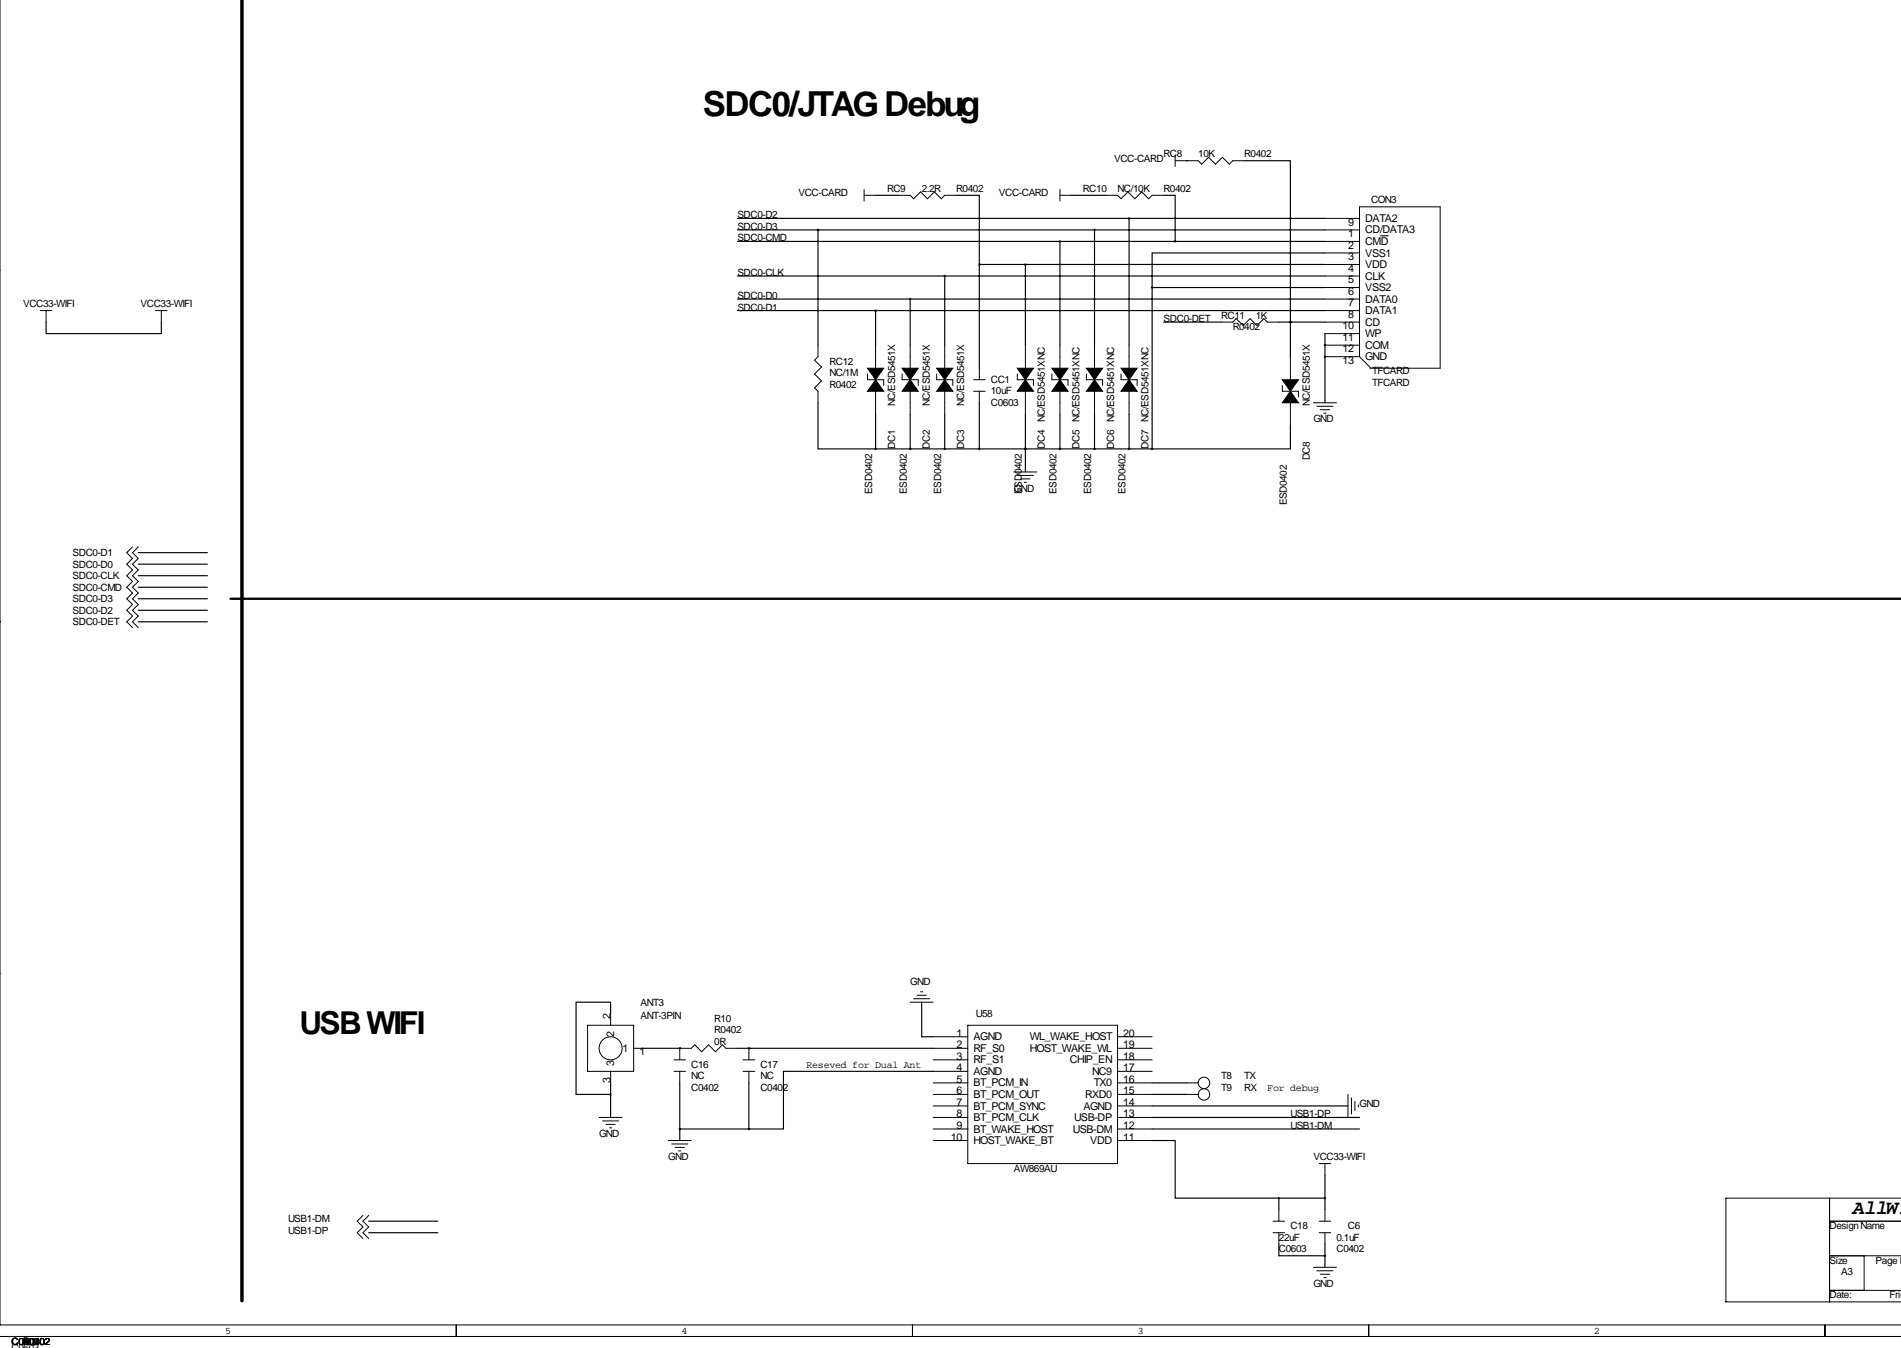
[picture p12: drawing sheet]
<svg xmlns="http://www.w3.org/2000/svg" width="419mm" height="297mm" viewBox="0 0 419 297" stroke-linecap="round" stroke-linejoin="round" font-family="sans-serif">
<path d="M53.3 -.1v286.7" fill="none" stroke="#000" stroke-width=".76"/>
<path d="M50.8 131.9h368.3" fill="none" stroke="#000" stroke-width=".51"/>
<g fill="none" stroke="#000" stroke-width=".22">
<path d="M0 -.1v292.1h419.1M259.1 35.4h5.1l.7 .8 1.5-1.5 1.6 1.5 1.5-1.5 1.5 1.5 .8-.8h2.5M259.1 34.1v2.6M-.1 59.5h.1M190.5 43h2.5M190.5 41.8v2.5M198.1 43h2.6l.7 .8 1.5-1.5 1.6 1.5 1.5-1.5 1.5 1.5 .8-.8h2.5M233.7 43h2.5M233.7 41.8v2.5M243.8 43h2.6l.7 .8 1.6-1.5 1.5 1.5 1.5-1.5 1.5 1.5 .8-.8h2.5M292.1 55.7h7.6M292.1 58.3h7.6"/>
<path d="M292.1 53.2h7.6M292.1 50.7h7.6M292.1 48.1h7.6M8.9 68.4h2.5M10.2 68.4v2.6M34.3 68.4h2.5M35.6 68.4v2.6M180.3 76.1v2.5l-.7 .8 1.5 1.5-1.5 1.5 1.5 1.5-1.5 1.6 .7 .7v2.6M193 76.1v5M200.7 76.1v5M208.3 76.1v5M226.1 76.1v5"/>
<path d="M233.7 76.1v5M241.3 76.1v5M248.9 76.1v5M269.2 71h2.6l.7-.8 1.6 1.5 1.5-1.5 1.5 1.5 1.5-1.5 .8 .8h2.5M284.5 78.6v5.1M292.1 71h7.6M292.1 60.8h7.6M292.1 63.4h7.6M292.1 65.9h7.6M292.1 68.4h7.6M292.1 73.5h7.6M292.1 76.1h7.6"/>
<path d="M292.1 78.6h7.6M299.7 78.6v-33h17.8v35.5h-15.5M299.7 78.6l2.6 2.5M191.3 82.4v1.3h3.5v1.2M193 86.2v5.1M198.9 82.4v1.3h3.5v1.2M200.7 86.2v5.1M206.5 82.4v1.3h3.6v1.2M208.3 86.2v5.1M214.6 83.7h2.6M214.6 86.2h2.6M215.9 81.1v2.6"/>
<path d="M215.9 86.2v2.6M224.3 82.4v1.3h3.5v1.2M226.1 86.2v5.1M231.9 82.4v1.3h3.6v1.2M233.7 86.2v5.1M239.5 82.4v1.3h3.6v1.2M241.3 86.2v5.1M247.1 82.4v1.3h3.6v1.2M248.9 86.2v5.1M282.7 84.9v1.3h3.6v1.3M284.5 88.8v5M289.6 88.8h5"/>
<path d="M290.3 89.5h3.6M291.1 90.3h2M291.8 91h.6M223.5 104h5.1M224.3 104.8h3.5M225 105.5h2.1M225.8 106.3h.5M-.1 137h.1M29.2 120.5l-1.3 1.3 1.3 1.2-1.3 1.3 1.3 1.3-1.3 1.3 1.3 1.2-1.3 1.3 1.3 1.3-1.3 1.2 1.3 1.3-1.3 1.3 1.3 1.2-1.3 1.3 1.3 1.3M30.5 120.5l-1.3 1.3 1.3 1.2-1.3 1.3 1.3 1.3-1.3 1.3 1.3 1.2-1.3 1.3 1.3 1.3-1.3 1.2 1.3 1.3-1.3 1.3 1.3 1.2-1.3 1.3 1.3 1.3M-.1 214.5h.1M202.2 219.3h2"/>
<path d="M202.9 218.6h.6M129.5 225.9h10.2v10.2h-10.2zM134.6 223.4v2.5M134.6 236.1v2.5M139.7 231h2.5M148.6 236.1h2.5M148.6 233.5h2.5M149.9 236.1v2.5M162.6 231h-2.6l-.7-.8-1.6 1.6-1.5-1.6-1.5 1.6-1.5-1.6-.8 .8h-2.5v2.5M163.8 236.1h2.6M163.8 233.5h2.6M165.1 231v2.5"/>
<path d="M165.1 236.1v2.5M200.7 220.8h5M201.4 220.1h3.6M205.7 236.1h7.7M205.7 233.5h7.7M205.7 238.6h7.7M205.7 231h7.7M205.7 228.5h7.7M213.4 225.9h33v30.5h-33zM246.4 236.1h7.6M246.4 233.5h7.6M246.4 238.6h7.6"/>
<path d="M246.4 231h7.6M246.4 228.5h7.6M261.6 238.6h2.6M132.1 246.2h5.1M132.8 247h3.6M133.6 247.8h2M134.4 248.5h.5M147.3 251.3h5.1M148.1 252.1h3.5M148.8 252.8h2.1M149.6 253.6h.5M205.7 241.2h7.7"/>
<path d="M205.7 243.7h7.7M205.7 246.2h7.7M205.7 248.8h7.7M205.7 251.3h7.7M246.4 241.2h7.6M246.4 243.7h7.6M246.4 246.2h7.6M246.4 248.8h7.6M246.4 251.3h7.6M261.6 241.2h2.6M290.8 256.4h2.6M292.1 256.4v2.5"/>
<path d="M297.2 241.2v5M297.9 241.9v3.6M298.7 242.7v2M299.5 243.4v.6M80 267.8l-1.3 1.3 1.3 1.3-1.3 1.2 1.3 1.3M81.3 267.8l-1.3 1.3 1.3 1.3-1.3 1.2 1.3 1.3M280.7 269.1h2.5M280.7 271.6h2.5M281.9 266.6v2.5M281.9 271.6v2.6M289.6 279.3h5M290.8 269.1h2.6"/>
<path d="M290.8 271.6h2.6M292.1 266.6v2.5M292.1 271.6v2.6M403.4 264v22.9M403.4 269.1h15.7M403.4 276.7h15.7M411 276.7v7.6M419.1 264h-38.6v22.9h38.6M-.1 294.5h419.2M100.6 292v2.5M201.2 292v2.5M290.3 280h3.6"/>
<path d="M291.1 280.8h2M291.8 281.5h.6M301.8 292v2.5M402.3 292v2.5M403.4 284.3h15.7"/>
<circle cx="134.6" cy="231" r="2.54"/>
<circle cx="265.4" cy="238.6" r="1.27"/>
<circle cx="265.4" cy="241.2" r="1.27"/>
</g>
<g fill="#000" stroke="#000" stroke-width=".22">
<path d="M193 83.7l1.8 2.5h-3.5zM191.3 81.1h3.5l-1.8 2.6zM200.7 83.7l1.7 2.5h-3.5zM198.9 81.1h3.5l-1.7 2.6zM208.3 83.7l1.8 2.5h-3.6zM206.5 81.1h3.6l-1.8 2.6zM226.1 83.7l1.7 2.5h-3.5zM224.3 81.1h3.5l-1.7 2.6zM233.7 83.7l1.8 2.5h-3.6zM231.9 81.1h3.6l-1.8 2.6zM241.3 83.7l1.8 2.5h-3.6zM239.5 81.1h3.6l-1.8 2.6z"/>
<path d="M248.9 83.7l1.8 2.5h-3.6zM247.1 81.1h3.6l-1.8 2.6zM284.5 86.2l1.8 2.6h-3.6zM282.7 83.7h3.6l-1.8 2.5z"/>
</g>
<g fill="none" stroke="#000" stroke-width=".25">
<path d="M261.6 35.4h.1M274.3 35.4h10.2v35.6M162.6 48.1h129.5M162.6 50.7h129.5M162.6 53.2h129.5M180.3 50.7v25.4M193 43h5.1M210.8 43h5.1v15.3M215.9 58.3h76.2M215.9 58.3v22.8M226.1 58.3v17.8M233.7 53.2v22.9"/>
<path d="M236.2 43h7.6M241.3 50.7v25.4M248.9 48.1v28M256.5 43h2.6v10.2M292.1 55.7h-38.1v7.7M304.4 52h1.6M10.2 71v2.5h25.4v-2.5M162.6 60.8h129.5M162.6 65.9h129.5M162.6 68.4h129.5M193 68.4v7.7M200.7 65.9v10.2"/>
<path d="M208.3 60.8v15.3M254 63.4v35.5M254 63.4h38.1M256.5 71h12.7M281.9 71h10.2M284.5 71h.1M284.5 71v7.6M292.1 76.1h.1M292.1 78.6h.1M292.1 73.5v15.3M180.3 88.8v10.1h12.7M193 91.3v7.6"/>
<path d="M193 98.9h61M200.7 91.3v7.6M208.3 91.3v7.6M215.9 88.8v10.1M226.1 98.9h.1M226.1 91.3v12.7M233.7 91.3v7.6M241.3 91.3v7.6M248.9 91.3v7.6M284.5 93.8v5.1h-30.5M30.5 137h15.2M30.5 134.5h15.2"/>
<path d="M30.5 131.9h15.2M30.5 129.4h15.2M30.5 126.9h15.2M30.5 124.3h15.2M30.5 121.8h15.2M134.6 223.4v-2.6h-7.6v20.4h7.6M134.6 238.6v7.6M142.2 231h7.7M149.9 231h.1M149.9 238.6v12.7M162.6 231h43.1M165.1 231h.1"/>
<path d="M165.1 238.6v10.2M203.2 220.8v7.7h2.5M205.7 236.1h-33v12.7h-7.6M254 238.6h7.6M149.9 248.8h15.2M254 251.3h5.1v12.7h22.8M254 241.2h7.6M254 248.8h45.7M254 243.7h43.2M254 246.2h45.7M292.1 258.9v7.7M81.3 271.6h15.2"/>
<path d="M81.3 269.1h15.2M281.9 274.2v2.5h10.2M281.9 264h10.2M281.9 264v2.6M292.1 274.2v5.1"/>
</g>
<path d="M149.8 231a.05 .05 0 0 0 .1 0 .05 .05 0 0 0-.1 0zM180.3 50.7a.05 .05 0 0 0 .1 0 .05 .05 0 0 0-.1 0zM200.6 65.9a.05 .05 0 0 0 .1 0 .05 .05 0 0 0-.1 0zM193 68.4a.05 .05 0 0 0 .1 0 .05 .05 0 0 0-.1 0zM226 58.3a.05 .05 0 0 0 .1 0 .05 .05 0 0 0-.1 0zM281.9 264a.05 .05 0 0 0 .1 0 .05 .05 0 0 0-.1 0zM149.8 248.8a.05 .05 0 0 0 .1 0 .05 .05 0 0 0-.1 0zM193 98.9a.05 .05 0 0 0 .1 0 .05 .05 0 0 0-.1 0zM226 98.9a.05 .05 0 0 0 .1 0 .05 .05 0 0 0-.1 0zM200.6 98.9a.05 .05 0 0 0 .1 0 .05 .05 0 0 0-.1 0zM226 98.9a.05 .05 0 0 0 .1 0 .05 .05 0 0 0-.1 0z" fill="#000" stroke="#000" stroke-width=".51"/>
<text font-size="7.6" x="154.9" y="25.5">SDC0/JTAG Debug</text>
<text font-size="6.9" x="66" y="228">USB WIFI</text>
<text font-size="4.4" x="408.4" y="267.6">AllWi</text>
<g font-size="2.4">
<text x="297.2" y="52.2">1</text>
<text x="297.2" y="49.7">9</text>
<text x="301" y="54">CMD</text>
<text x="301" y="51.4">CD/DATA3</text>
<text x="301" y="48.9">DATA2</text>
<text x="297.2" y="57.3">3</text>
<text x="297.2" y="59.9">4</text>
<text x="297.2" y="54.8">2</text>
<text x="301" y="56.5">VSS1</text>
<text x="301" y="59.1">VDD</text>
<text x="297.2" y="62.4">5</text>
<text x="297.2" y="64.9">6</text>
<text x="301" y="61.6">CLK</text>
<text x="301" y="64.1">VSS2</text>
<text x="297.2" y="67.5">7</text>
<text x="297.2" y="70">8</text>
<text x="301" y="66.7">DATA0</text>
<text x="301" y="69.2">DATA1</text>
<text x="301" y="71.8">CD</text>
<text x="296" y="72.6">10</text>
<text x="296" y="75.1">11</text>
<text x="296" y="77.6">12</text>
<text x="301" y="74.3">WP</text>
<text x="301" y="76.8">COM</text>
<text x="296" y="80.2">13</text>
<text x="301" y="79.4">GND</text>
<text x="134.6" y="224.6" transform="rotate(-90 134.6 224.6)">2</text>
<text x="135.4" y="228.4" transform="rotate(-90 135.4 228.4)">2</text>
<text x="137.2" y="231.8">1</text>
<text x="141" y="232.6">1</text>
<text x="210.9" y="228.5">1</text>
<text x="210.9" y="231">2</text>
<text x="210.9" y="233.5">3</text>
<text x="214.6" y="229.2">AGND</text>
<text x="214.6" y="231.8">RF_S0</text>
<text x="227" y="229.2">WL_WAKE_HOST</text>
<text x="227" y="231.8">HOST_WAKE_WL</text>
<text x="247.6" y="228.5">20</text>
<text x="247.6" y="231">19</text>
<text x="247.6" y="233.5">18</text>
<text x="134.6" y="238.6" transform="rotate(-90 134.6 238.6)">3</text>
<text x="135.4" y="234.8" transform="rotate(-90 135.4 234.8)">3</text>
<text x="210.9" y="236.1">4</text>
<text x="210.9" y="238.6">5</text>
<text x="214.6" y="234.3">RF_S1</text>
<text x="214.6" y="236.9">AGND</text>
<text x="214.6" y="239.4">BT_PCM_IN</text>
<text x="235.9" y="234.3">CHIP_EN</text>
<text x="240.8" y="236.9">NC9</text>
<text x="241.2" y="239.4">TX0</text>
<text x="247.6" y="236.1">17</text>
<text x="247.6" y="238.6">16</text>
<text x="210.9" y="241.2">6</text>
<text x="210.9" y="243.7">7</text>
<text x="214.6" y="241.9">BT_PCM_OUT</text>
<text x="214.6" y="244.5">BT_PCM_SYNC</text>
<text x="238.9" y="244.5">AGND</text>
<text x="239.3" y="241.9">RXD0</text>
<text x="247.6" y="241.2">15</text>
<text x="247.6" y="243.7">14</text>
<text x="209.6" y="251.3">10</text>
<text x="210.9" y="246.2">8</text>
<text x="210.9" y="248.8">9</text>
<text x="214.6" y="247">BT_PCM_CLK</text>
<text x="214.6" y="249.6">BT_WAKE_HOST</text>
<text x="236.6" y="249.6">USB-DM</text>
<text x="236.8" y="247">USB-DP</text>
<text x="247.6" y="246.2">13</text>
<text x="247.6" y="248.8">12</text>
<text x="247.6" y="251.3">11</text>
<text x="214.6" y="252.1">HOST_WAKE_BT</text>
<text x="240.4" y="252.1">VDD</text>
</g>
<g font-size="2.2">
<text x="245.6" y="35.7">VCC-CARD</text>
<text x="256.5" y="34.7">RC8</text>
<text x="264.2" y="34.7">10K</text>
<text x="274.3" y="34.7">R0402</text>
<text x="176" y="43.3">VCC-CARD</text>
<text x="195.6" y="42.3">RC9</text>
<text x="203.2" y="42.3">2.2R</text>
<text x="210.8" y="42.3">R0402</text>
<text x="220.2" y="43.3">VCC-CARD</text>
<text x="238.8" y="42.3">RC10</text>
<text x="246.4" y="42.3">NC/10K</text>
<text x="256.5" y="42.3">R0402</text>
<text x="302.3" y="44.8">CON3</text>
<text x="162.6" y="48.1">SDC0-D2</text>
<text x="162.6" y="50.7">SDC0-D3</text>
<text x="162.6" y="53.2">SDC0-CMD</text>
<text x="162.6" y="60.8">SDC0-CLK</text>
<text x="162.6" y="65.9">SDC0-D0</text>
<text x="5.1" y="67.7">VCC33-WIFI</text>
<text x="31" y="67.7">VCC33-WIFI</text>
<text x="162.6" y="68.4">SDC0-D1</text>
<text x="256.5" y="71">SDC0-DET</text>
<text x="269.2" y="70.2">RC11</text>
<text x="276.9" y="70.2">1K</text>
<text x="271.8" y="72.8">R0402</text>
<text x="182.9" y="80.4">RC12</text>
<text x="182.9" y="82.9">NC/1M</text>
<text x="302.5" y="82.4">TFCARD</text>
<text x="182.9" y="85.5">R0402</text>
<text x="197.4" y="89.5" transform="rotate(-90 197.4 89.5)">NC/ESD5451X</text>
<text x="205" y="89.5" transform="rotate(-90 205 89.5)">NC/ESD5451X</text>
<text x="212.6" y="89.5" transform="rotate(-90 212.6 89.5)">NC/ESD5451X</text>
<text x="218.4" y="84.4">CC1</text>
<text x="218.4" y="89.5">C0603</text>
<text x="218.4" y="86.9">10uF</text>
<text x="288.8" y="89.5" transform="rotate(-90 288.8 89.5)">NC/ESD5451X</text>
<text x="302.5" y="84.9">TFCARD</text>
<text x="230.4" y="93.1" transform="rotate(-90 230.4 93.1)">NC/ESD5451XNC</text>
<text x="238" y="93.1" transform="rotate(-90 238 93.1)">NC/ESD5451XNC</text>
<text x="245.6" y="93.1" transform="rotate(-90 245.6 93.1)">NC/ESD5451XNC</text>
<text x="253.2" y="93.1" transform="rotate(-90 253.2 93.1)">NC/ESD5451XNC</text>
<text x="289.6" y="93.1">GND</text>
<text x="197.4" y="98.9" transform="rotate(-90 197.4 98.9)">DC1</text>
<text x="205" y="98.9" transform="rotate(-90 205 98.9)">DC2</text>
<text x="212.6" y="98.9" transform="rotate(-90 212.6 98.9)">DC3</text>
<text x="230.4" y="98.9" transform="rotate(-90 230.4 98.9)">DC4</text>
<text x="238" y="98.9" transform="rotate(-90 238 98.9)">DC5</text>
<text x="245.6" y="98.9" transform="rotate(-90 245.6 98.9)">DC6</text>
<text x="253.2" y="98.9" transform="rotate(-90 253.2 98.9)">DC7</text>
<text x="288.8" y="101.5" transform="rotate(-90 288.8 101.5)">DC8</text>
<text x="192.3" y="108.8" transform="rotate(-90 192.3 108.8)">ESD0402</text>
<text x="199.9" y="108.8" transform="rotate(-90 199.9 108.8)">ESD0402</text>
<text x="207.5" y="108.8" transform="rotate(-90 207.5 108.8)">ESD0402</text>
<text x="223.5" y="108.3">GND</text>
<text x="225.3" y="108.8" transform="rotate(-90 225.3 108.8)">ESD0402</text>
<text x="232.9" y="108.8" transform="rotate(-90 232.9 108.8)">ESD0402</text>
<text x="240.5" y="108.8" transform="rotate(-90 240.5 108.8)">ESD0402</text>
<text x="248.2" y="108.8" transform="rotate(-90 248.2 108.8)">ESD0402</text>
<text x="283.7" y="111.4" transform="rotate(-90 283.7 111.4)">ESD0402</text>
<text x="16" y="122.5">SDC0-D1</text>
<text x="16" y="125.1">SDC0-D0</text>
<text x="16" y="127.6">SDC0-CLK</text>
<text x="16" y="130.2">SDC0-CMD</text>
<text x="16" y="137.8">SDC0-DET</text>
<text x="16" y="132.7">SDC0-D3</text>
<text x="16" y="135.2">SDC0-D2</text>
<text x="141.2" y="221.6">ANT3</text>
<text x="200.7" y="217">GND</text>
<text x="141.2" y="224.6">ANT-3PIN</text>
<text x="157.5" y="225.2">R10</text>
<text x="157.5" y="227.7">R0402</text>
<text x="215.1" y="224.1">U58</text>
<text x="157.5" y="230.2">0R</text>
<text x="152.4" y="235.3">C16</text>
<text x="152.4" y="237.9">NC</text>
<text x="167.6" y="235.3">C17</text>
<text x="167.6" y="237.9">NC</text>
<text x="177.8" y="235.3">Reseved for Dual Ant</text>
<text x="269.2" y="237.9">T8</text>
<text x="274.3" y="237.9">TX</text>
<text x="152.4" y="240.4">C0402</text>
<text x="167.6" y="240.4">C0402</text>
<text x="269.2" y="240.4">T9</text>
<text x="274.3" y="240.4">RX</text>
<text x="279.4" y="240.4">For debug</text>
<text x="299.7" y="244">GND</text>
<text x="132.1" y="250.6">GND</text>
<text x="284.5" y="246.2">USB1-DP</text>
<text x="284.5" y="248.8">USB1-DM</text>
<text x="147.3" y="255.6">GND</text>
<text x="289.6" y="255.6">VCC33-WIFI</text>
<text x="223.5" y="258.2">AW869AU</text>
<text x="63.5" y="269.4">USB1-DM</text>
<text x="63.5" y="271.9">USB1-DP</text>
<text x="281.9" y="276">C0603</text>
<text x="281.9" y="273.4">22uF</text>
<text x="284.5" y="270.9">C18</text>
<text x="294.6" y="276">C0402</text>
<text x="294.6" y="273.4">0.1uF</text>
<text x="297.2" y="270.9">C6</text>
<text x="403.4" y="270.9">Design Name</text>
<text x="403.4" y="278.5">Size</text>
<text x="405.9" y="281">A3</text>
<text x="413.5" y="278.5">Page N</text>
<text x="289.6" y="283.6">GND</text>
<text x="403.4" y="286.1">Date:</text>
<text x="416.6" y="286.1">Frida</text>
<text x="49.7" y="293.8">5</text>
<text x="150.2" y="293.8">4</text>
<text x="250.8" y="293.8">3</text>
<text x="351.4" y="293.8">2</text>
<text x="2.5" y="296.3">C0402</text>
<text x="2.5" y="297.7">C0603</text>
<text x="2.5" y="296.3">C0603</text>
<text x="5.1" y="296.3">R0402</text>
</g>
</svg>
